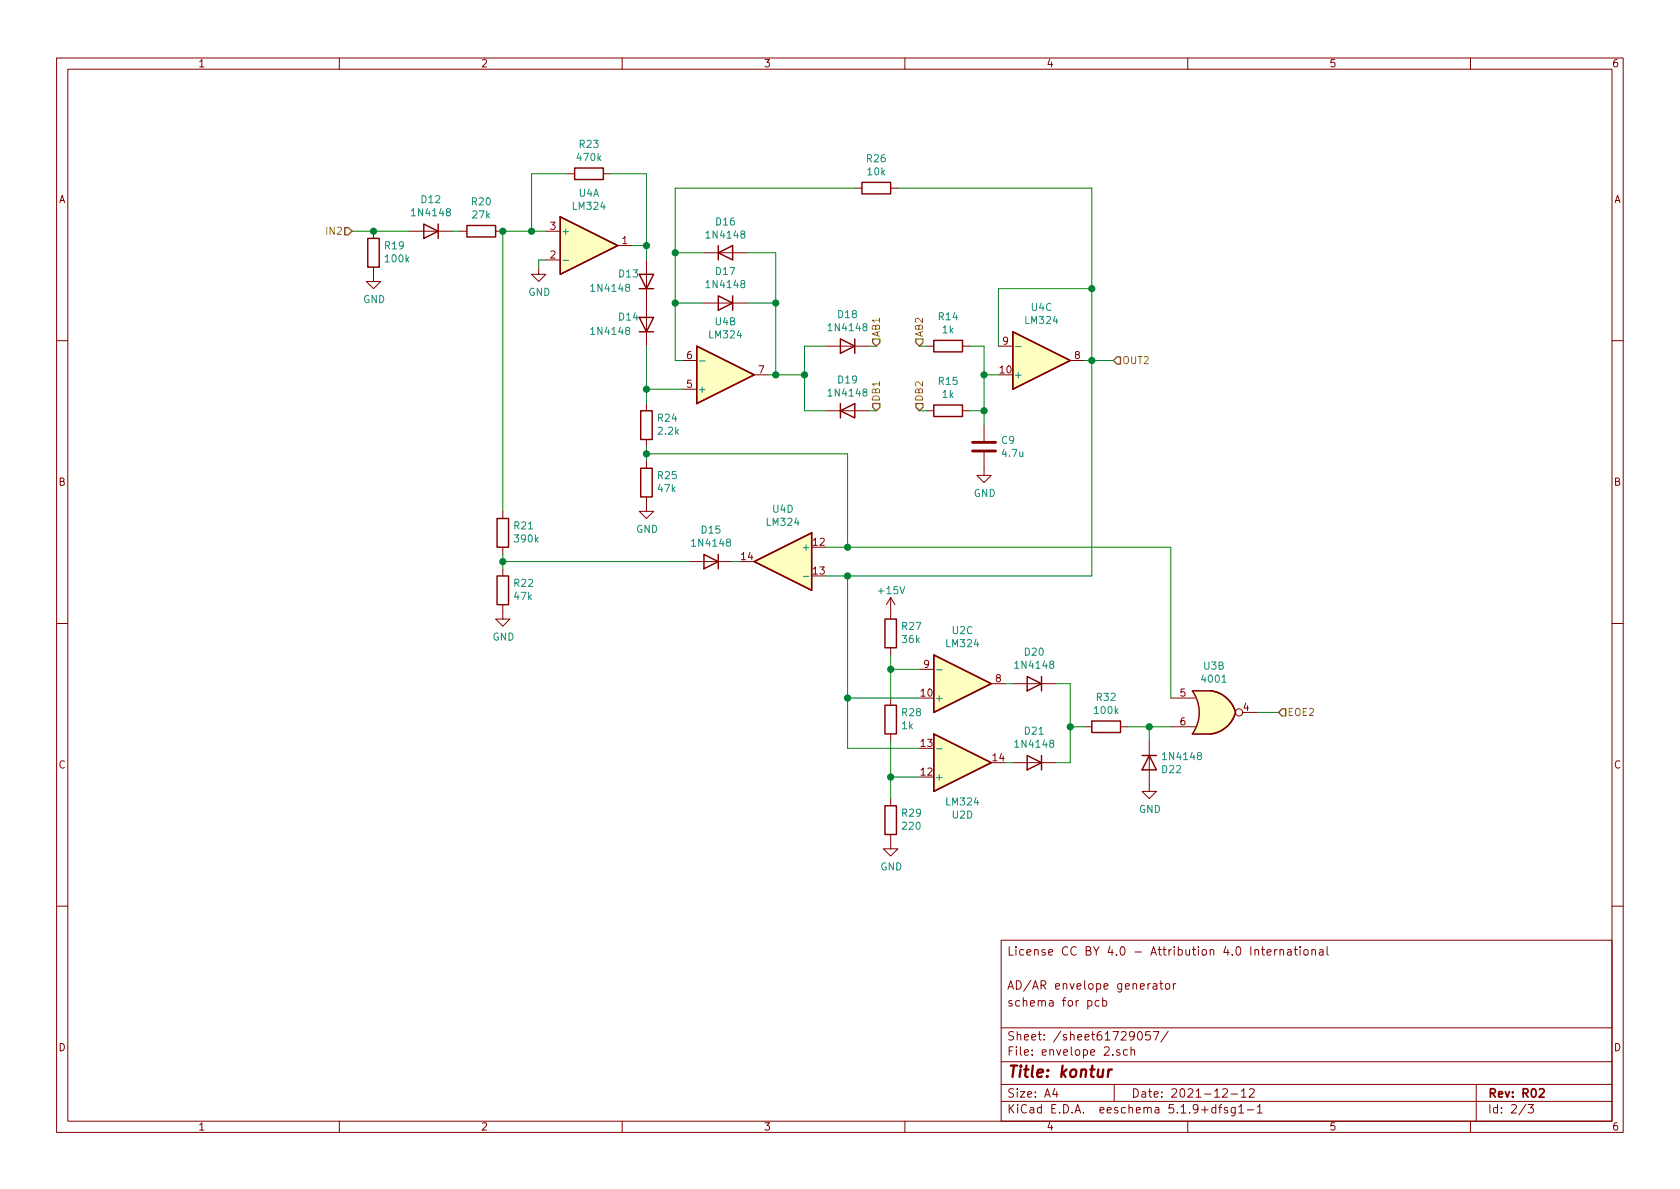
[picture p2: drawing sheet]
<svg xmlns="http://www.w3.org/2000/svg" width="297mm" height="210mm" viewBox="0 0 297 210" stroke-linecap="round" stroke-linejoin="round" font-family="sans-serif">
<g fill="none" stroke="#840000" stroke-width=".18">
<path d="M10 10.3h277v189.9h-277zM12 12.2h273v186.1h-273zM60 10.3v1.9M110 10.3v1.9M160 10.3v1.9M210 10.3v1.9M260 10.3v1.9M100.3 30.7h1.3M106.7 30.7h1.2M151.1 33.3h1.3M157.5 33.3h1.2M66 47.2v2.6h1.3l-1.3 1.2-1.2-1.2h1.2"/>
<path d="M66 40.9v1.3M72.4 40.9h7.6M81.3 40.9h1.2M87.6 40.9h1.3M95.2 47.2v1.3h1.3l-1.3 1.3-1.2-1.3h1.2M96.5 40.9h2.6M96.5 46h2.6M109.2 43.4h2.6M114.3 46v15.2M124.5 44.7h7.6M124.5 53.6h7.6M10 60.2h2"/>
<path d="M114.3 71.4v1.2M114.3 77.7v1.3M120.6 63.7h2.6M120.6 68.8h2.6M133.3 66.3h2.6M146 72.6h7.7M146 61.2h7.7M163.8 72.6h1.3M163.8 61.2h1.3M170.2 72.6h1.2M170.2 61.2h1.2M174 75.2v2.8"/>
<path d="M176.5 61.2h2.6M189.2 63.7h2.6M285 60.2h2M88.9 90.4v1.3M88.9 96.8v1.2M114.3 87.9v2.5h1.3l-1.3 1.3-1.3-1.3h1.3M114.3 81.5v1.3M121.9 99.3h7.6M174 80v4.1h1.3l-1.3 1.2-1.3-1.2h1.3M10 110.3h2M88.9 106.9v2.6h1.3l-1.3 1.2-1.3-1.2h1.3M88.9 100.6v1.2"/>
<path d="M157.5 105.7v3.8M157.5 114.5v1.3M157.5 105.7l-.8 1.2M157.5 105.7l.7 1.2M162.6 118.4h2.5M285 110.3h2M157.5 123.4v1.3M157.5 129.8v1.3M175.3 120.9h2.5M179.1 120.9h7.6M179.1 134.9h7.6M191.8 128.5h1.2"/>
<path d="M198.1 128.5h1.3M203.2 131.1v8.8h1.3l-1.3 1.3-1.3-1.3h1.3M207 123.4h4.3M207 128.5h4.3M219.7 126h2.5M157.5 147.6v2.5h1.2l-1.2 1.3-1.3-1.3h1.3M157.5 141.2v1.3M10 160.2h2M177 166.3h108v32h-108zM192.3 177l.5-.1 .3 .3-.1 .6-.2 .1-.5-.1M194.3 177l-.4-.1-.3 .3 .1 .6 .2 .1 .4-.1M195 177l.4-.1 .3 .3-.1 .6-.2 .1-.4-.1"/>
<path d="M195 176.4v1.5M203.9 174h.6v.9M204.5 174.3l-.5 .1a.29 .29 0 0 0-.2 .2 .29 .29 0 0 0 .2 .3l.5-.1M205.1 173.9h.5M205.3 173.4v1.3l.3 .2M206.1 174.1l.2-.2 .5 .2v.7l-.2 .1-.5-.1zM207.5 173.9v1M207.9 173.9l-.4 .3M223 167.9h.6M223.2 167.4v1.3l.4 .2M224 168.4l.7-.1v-.3l-.5-.1-.2 .2 .1 .7h.6M225.4 167.9v1"/>
<path d="M225.8 167.9l-.4 .3M226.3 168l.2-.1 .4 .1v.9M226.3 167.9v1M227.7 168h.5l.1 .9M228.3 168.3h-.5l-.2 .2 .2 .4 .5-.1M228.8 167.9h.6M229 167.4v1.3l.4 .2M229.9 167.4v.2M229.9 167.9v1M230.6 168l.2-.1 .4 .1v.8l-.2 .1-.4-.1zM232 168l.2-.1 .3 .1 .1 .9M232 167.9v1"/>
<path d="M233.3 168h.6v.9M233.9 168.3h-.4l-.3 .2 .3 .4 .4-.1M234.6 167.4v1.3l.3 .2M285 160.2h2M60 198.3v1.9M110 198.3v1.9M160 198.3v1.9M177 194.8h108M177 191.8h108M177 187.8h108M177 181.8h108M186.5 192.5l-.4 1h1"/>
<path d="M186.8 193v1M197 191.8v3M198 185.7l-.4-.1-.2 .2 .1 .2 .5 .2v.3h-.6M199.3 185.7l-.4-.1-.3 .3 .1 .6 .2 .1 .4-.1M200 185.7l.2-.1 .4 .1v.9M200 185.1v1.5M201.3 182.5l.2-.1a.8 .8 0 0 1 .5 .8 .8 .8 0 0 1-.5 .7 1 1 0 0 1-.2-1.4zM203.3 182.4h-.7l-.1 .7 .3-.1 .5 .1 .1 .2-.1 .5-.2 .1-.6-.1M203.9 182.4h1l-.6 1.5M206.6 182.3l-1.3 2M210 198.3v1.9M215 195.9l-.5-.1-.3 .3 .1 .6 .2 .1 .5-.1"/>
<path d="M215 195.3v1.5M215.5 195.8h.5M216 195.3l-.3 .2v1.3M216.2 192.7l.2-.2h.4l.2 .5-.9 1h.9M217 195.9l-.3-.1-.2 .2v.3l.5 .1v.3h-.5M217.7 193.5h1.1M218.4 195.8v1.2l-.3 .3h-.3M218.4 195.9l-.4-.1-.3 .3 .1 .6h.6M219 195.8l.5-.5v1.5M219 196.8h.9M219.5 193l.4-.5v1.5M219.5 194h.8"/>
<path d="M220.5 196.3h1.2M220.9 192.7l.2-.2h.4l.2 .2 .1 .3-1 1h1M222.3 195.8l.4-.5v1.5M222.3 196.8h.9M260 198.3v1.9M261 191.8v6.5M269.8 195.2l-1.2 2M270.2 195.3h.9l-.5 .6 .4 .1v.7l-.2 .1-.6-.1"/>
<circle cx="219.1" cy="126" r=".63"/>
</g>
<path d="M272.2 192.7l.2-.2h.3l.3 .5-.9 1h.9" fill="none" stroke="#840000" stroke-width=".3"/>
<path d="M196 189.1l-.1 1.3M196.6 189.1a.55 .55 0 0 0-.6 .4" fill="none" stroke="#840000" stroke-width=".41"/>
<g fill="none" stroke="#840000" stroke-width=".25">
<path d="M74.9 39.6l2.6 1.3-2.6 1.3zM77.5 39.6v2.6M82.5 39.9h5.1v2h-5.1zM99.1 38.3l10.1 5.1-10.1 5.1zM101.6 29.7h5.1v2h-5.1zM152.4 32.3h5.1v2h-5.1zM65 42.2h2.1v5h-2.1zM113 56.1h2.6l-1.3 2.6zM113 48.5h2.6l-1.3 2.5zM113 58.7h2.6M113 51h2.6M127 44.7l2.5-1.3v2.6z"/>
<path d="M127 52.3l2.5 1.3-2.5 1.3zM127 43.4v2.6M129.5 52.3v2.6M148.6 59.9l2.5 1.3-2.5 1.3zM151.1 59.9v2.6M179.1 58.7l10.1 5-10.1 5.1zM113.3 72.6h2v5.1h-2zM123.2 61.2l10.1 5.1-10.1 5.1zM148.6 72.6l2.5-1.2v2.5zM148.6 71.4v2.5M165.1 71.6h5.1v2.1h-5.1zM165.1 60.2h5.1v2h-5.1z"/>
<path d="M87.9 91.7h2v5.1h-2zM113.3 82.8h2v5.1h-2zM124.5 98l2.5 1.3-2.5 1.3zM127 98v2.6M133.3 99.3l10.2-5.1v10.2zM87.9 101.8h2v5.1h-2zM156.5 109.5h2v5h-2zM165.1 115.8l10.2 5.1-10.2 5.1zM181.6 119.6l2.5 1.3-2.5 1.3zM184.1 119.6v2.6M156.5 124.7h2v5.1h-2zM165.1 129.8l10.2 5.1-10.2 5z"/>
<path d="M181.6 133.6l2.5 1.3-2.5 1.2zM184.1 133.6v2.5M193 127.5h5.1v2h-5.1zM201.9 133.6h2.6M203.2 133.6l1.3 2.5h-2.6zM210.8 129.8h3.2M210.8 122.2h3.2M210.8 122.2a6.6 6.6 0 0 1 0 7.6M214 122.1a5.2 5.2 0 0 1 4.4 3.9M218.4 126a5.2 5.2 0 0 1-4.4 3.8M156.5 142.5h2v5.1h-2z"/>
</g>
<g fill="#ffffc2" stroke="#ffffc2" stroke-width=".18">
<path d="M214 122.1a5.2 5.2 0 0 1 4.4 3.9l-5 1.3z"/>
<path d="M213.4 124.7l5 1.3a5.2 5.2 0 0 1-4.4 3.8z"/>
<path d="M210.8 129.8h3.2z"/>
<path d="M210.8 122.2h3.2z"/>
<path d="M210.8 122.2h3.2v7.6h-3.2a6.7 6.7 0 0 0 0-7.6z"/>
<path d="M165.1 129.8l10.2 5.1-10.2 5z"/>
<path d="M165.1 115.8l10.2 5.1-10.2 5.1z"/>
<path d="M179.1 58.7l10.1 5-10.1 5.1z"/>
<path d="M133.3 99.3l10.2-5.1v10.2z"/>
<path d="M123.2 61.2l10.1 5.1-10.1 5.1z"/>
<path d="M99.1 38.3l10.1 5.1-10.1 5.1z"/>
</g>
<path d="M99.5 46h1M123.7 63.8h1M179.6 61.3h.9M142 101.9h1M165.6 118.4h1M165.6 132.4h1" fill="none" stroke="#008484" stroke-width=".18"/>
<path d="M172 79.8h4M172 78.2h4" fill="none" stroke="#840000" stroke-width=".51"/>
<g fill="none" stroke="#008400" stroke-width=".18">
<path d="M100.3 30.7h-6.3v10.2M107.9 30.7h6.4v15.3M151.1 33.3h-31.7v30.4h1.2M158.7 33.3h34.3v68.5h-47M62.2 40.9h10.2M80 40.9h1.3M96.5 40.9h-7.6v49.5M96.5 46h-1.3v1.2M111.8 43.4h2.5M119.4 44.7h5.1M119.4 53.6h5.1M132.1 44.7h5.1v21.6"/>
<path d="M132.1 53.6h5.1M193 51h-16.5v10.2M114.3 61.2v10.2M114.3 79v2.5M114.3 68.8h6.3M135.9 66.3h6.3M146 61.2h-3.8v11.4h3.8M153.7 72.6h1.2M153.7 61.2h1.2M162.6 72.6h1.2M162.6 61.2h1.2M171.4 72.6h2.6"/>
<path d="M171.4 61.2h2.6v14M174 66.3h2.5M191.8 63.7h5M88.9 99.3h33M88.9 98v2.6M114.3 80.3h35.6v16.5M129.5 99.3h1.3M146 96.8h61v26.6M149.9 101.8v30.5h12.7M157.5 115.8v7.6M157.5 118.4h5.1M149.9 123.4h12.7"/>
<path d="M157.5 131.1v10.1M157.5 137.4h5.1M177.8 120.9h1.3M177.8 134.9h1.3M186.7 120.9h2.5v14h-2.5M189.2 128.5h2.6M199.4 128.5h7.6M203.2 128.5v2.6M222.2 126h3.9"/>
</g>
<path d="M61 40.3h.6l.6 .6-.6 .6h-.6zM154.3 59.9h1.3v.7l-.7 .6-.6-.6zM161.9 59.9h1.3v.7l-.6 .6-.7-.6zM154.3 71.4h1.3v.6l-.7 .6-.6-.6zM161.9 71.4h1.3v.6l-.6 .6-.7-.6zM197.5 63.1h.6v1.3h-.6l-.7-.7zM226.7 125.3h.6v1.3h-.6l-.6-.6z" fill="none" stroke="#848400" stroke-width=".25"/>
<g fill="#008400" stroke="#008400" stroke-width=".25">
<circle cx="94" cy="40.9" r=".51"/>
<circle cx="114.3" cy="43.4" r=".51"/>
<circle cx="149.9" cy="96.8" r=".51"/>
<circle cx="114.3" cy="68.8" r=".51"/>
<circle cx="174" cy="72.6" r=".51"/>
<circle cx="189.2" cy="128.5" r=".51"/>
<circle cx="193" cy="51" r=".51"/>
<circle cx="114.3" cy="80.3" r=".51"/>
<circle cx="142.2" cy="66.3" r=".51"/>
<circle cx="137.2" cy="66.3" r=".51"/>
<circle cx="157.5" cy="118.4" r=".51"/>
<circle cx="157.5" cy="137.4" r=".51"/>
<circle cx="137.2" cy="53.6" r=".51"/>
<circle cx="193" cy="63.7" r=".51"/>
<circle cx="88.9" cy="40.9" r=".51"/>
<circle cx="174" cy="66.3" r=".51"/>
<circle cx="149.9" cy="123.4" r=".51"/>
<circle cx="149.9" cy="101.8" r=".51"/>
<circle cx="119.4" cy="53.6" r=".51"/>
<circle cx="203.2" cy="128.5" r=".51"/>
<circle cx="119.4" cy="44.7" r=".51"/>
<circle cx="66" cy="40.9" r=".51"/>
<circle cx="88.9" cy="99.3" r=".51"/>
</g>
<text font-size="2.8" fill="#840000" x="178" y="190.5">Title: kontur</text>
<g font-size="2.1" fill="#840000">
<text x="178" y="169">License CC BY 4.0 - Attribution 4.0 International</text>
<text x="178" y="178">schema for pcb</text>
<text x="178" y="175">AD/AR envelope generator</text>
<text x="178" y="184">Sheet: /sheet61729057/</text>
<text x="178" y="186.7">File: envelope 2.sch</text>
<text x="178" y="196.9">KiCad E.D.A. eeschema 5.1.9+dfsg1-1</text>
<text x="178" y="194.1">Size: A4</text>
<text x="200" y="194.1">Date: 2021-12-12</text>
<text x="263" y="194.1">Rev: R02</text>
<text x="263" y="196.9">Id: 2/3</text>
</g>
<g font-size="1.8" fill="#840000">
<text x="35" y="11.9">1</text>
<text x="85" y="11.9">2</text>
<text x="135" y="11.9">3</text>
<text x="185" y="11.9">4</text>
<text x="235" y="11.9">5</text>
<text x="285" y="11.9">6</text>
<text x="10.4" y="35.9">A</text>
<text x="285.4" y="35.9">A</text>
<text x="97.3" y="40.6">3</text>
<text x="97.3" y="45.7">2</text>
<text x="110" y="43.2">1</text>
<text x="121.4" y="63.5">6</text>
<text x="177.3" y="61">9</text>
<text x="190" y="63.5">8</text>
<text x="121.4" y="68.6">5</text>
<text x="134.1" y="66">7</text>
<text x="176.8" y="66">10</text>
<text x="10.4" y="85.9">B</text>
<text x="285.4" y="85.9">B</text>
<text x="131.1" y="99.1">14</text>
<text x="143.8" y="96.5">12</text>
<text x="143.8" y="101.6">13</text>
<text x="163.3" y="118.1">9</text>
<text x="162.9" y="123.2">10</text>
<text x="176" y="120.6">8</text>
<text x="208.7" y="123.2">5</text>
<text x="219.9" y="125.7">4</text>
<text x="208.7" y="128.3">6</text>
<text x="10.4" y="135.9">C</text>
<text x="162.9" y="137.2">12</text>
<text x="162.9" y="132.1">13</text>
<text x="175.6" y="134.6">14</text>
<text x="285.4" y="135.9">C</text>
<text x="10.4" y="185.9">D</text>
<text x="285.4" y="185.9">D</text>
<text x="35" y="199.9">1</text>
<text x="85" y="199.9">2</text>
<text x="135" y="199.9">3</text>
<text x="185" y="199.9">4</text>
<text x="235" y="199.9">5</text>
<text x="285" y="199.9">6</text>
</g>
<g font-size="1.8" fill="#008484">
<text x="102.2" y="28.5">470k</text>
<text x="102.5" y="26.2">R23</text>
<text x="153.3" y="28.7">R26</text>
<text x="74.5" y="35.9">D12</text>
<text x="102.4" y="34.8">U4A</text>
<text x="153.5" y="31">10k</text>
<text x="73.1" y="38.2">1N4148</text>
<text x="83.5" y="36.3">R20</text>
<text x="83.6" y="38.6">27k</text>
<text x="99.2" y="41.5">+</text>
<text x="101.4" y="37.1">LM324</text>
<text x="126.6" y="39.9">D16</text>
<text x="68.1" y="44.1">R19</text>
<text x="68.2" y="46.4">100k</text>
<text x="125.2" y="42.2">1N4148</text>
<text x="64.2" y="53.6">GND</text>
<text x="93.4" y="52.3">GND</text>
<text x="104.8" y="51.6">1N4148</text>
<text x="109.5" y="49.1">D13</text>
<text x="125.2" y="50.9">1N4148</text>
<text x="126.6" y="48.6">D17</text>
<text x="104.8" y="59.2">1N4148</text>
<text x="109.5" y="56.7">D14</text>
<text x="125.5" y="59.8">LM324</text>
<text x="126.5" y="57.5">U4B</text>
<text x="146.8" y="58.6">1N4148</text>
<text x="148.2" y="56.3">D18</text>
<text x="166" y="56.6">R14</text>
<text x="166.7" y="58.9">1k</text>
<text x="181.4" y="57.3">LM324</text>
<text x="182.4" y="55">U4C</text>
<text x="123.3" y="69.5">+</text>
<text x="146.8" y="70.1">1N4148</text>
<text x="148.2" y="67.8">D19</text>
<text x="166" y="68.1">R15</text>
<text x="166.7" y="70.4">1k</text>
<text x="179.2" y="66.9">+</text>
<text x="116.4" y="74.6">R24</text>
<text x="116.5" y="76.9">2.2k</text>
<text x="177.1" y="78.5">C9</text>
<text x="177.3" y="80.8">4.7u</text>
<text x="116.4" y="84.7">R25</text>
<text x="116.4" y="87">47k</text>
<text x="172.2" y="87.9">GND</text>
<text x="91" y="93.6">R21</text>
<text x="91.1" y="95.9">390k</text>
<text x="112.5" y="94.2">GND</text>
<text x="124.1" y="94.4">D15</text>
<text x="135.7" y="93">LM324</text>
<text x="136.7" y="90.7">U4D</text>
<text x="122.6" y="96.7">1N4148</text>
<text x="142.3" y="97.4">+</text>
<text x="91" y="103.8">R22</text>
<text x="91" y="106.1">47k</text>
<text x="155.5" y="105.1">+15V</text>
<text x="87.1" y="113.3">GND</text>
<text x="159.5" y="111.4">R27</text>
<text x="159.6" y="113.7">36k</text>
<text x="168.4" y="112.1">U2C</text>
<text x="167.4" y="114.4">LM324</text>
<text x="179.8" y="118.3">1N4148</text>
<text x="181.2" y="115.9">D20</text>
<text x="212.9" y="118.4">U3B</text>
<text x="165.2" y="124.1">+</text>
<text x="194" y="123.9">R32</text>
<text x="212.7" y="120.7">4001</text>
<text x="159.5" y="129">1k</text>
<text x="159.5" y="126.6">R28</text>
<text x="181.2" y="129.9">D21</text>
<text x="193.6" y="126.3">100k</text>
<text x="179.8" y="132.2">1N4148</text>
<text x="205.5" y="136.7">D22</text>
<text x="205.9" y="134.4">1N4148</text>
<text x="165.2" y="138">+</text>
<text x="167.4" y="142.4">LM324</text>
<text x="201.4" y="143.8">GND</text>
<text x="159.5" y="144.4">R29</text>
<text x="159.7" y="146.7">220</text>
<text x="168.4" y="144.7">U2D</text>
<text x="155.7" y="153.9">GND</text>
</g>
<g font-size="1.8" fill="#848400">
<text x="58" y="41.5">IN2</text>
<text x="155.6" y="59.7" transform="rotate(-90 155.6 59.7)">AB1</text>
<text x="163.2" y="59.7" transform="rotate(-90 163.2 59.7)">AB2</text>
<text x="198.4" y="64.4">OUT2</text>
<text x="155.6" y="71.1" transform="rotate(-90 155.6 71.1)">DB1</text>
<text x="163.2" y="71.1" transform="rotate(-90 163.2 71.1)">DB2</text>
<text x="227.6" y="126.6">EOE2</text>
</g>
</svg>
